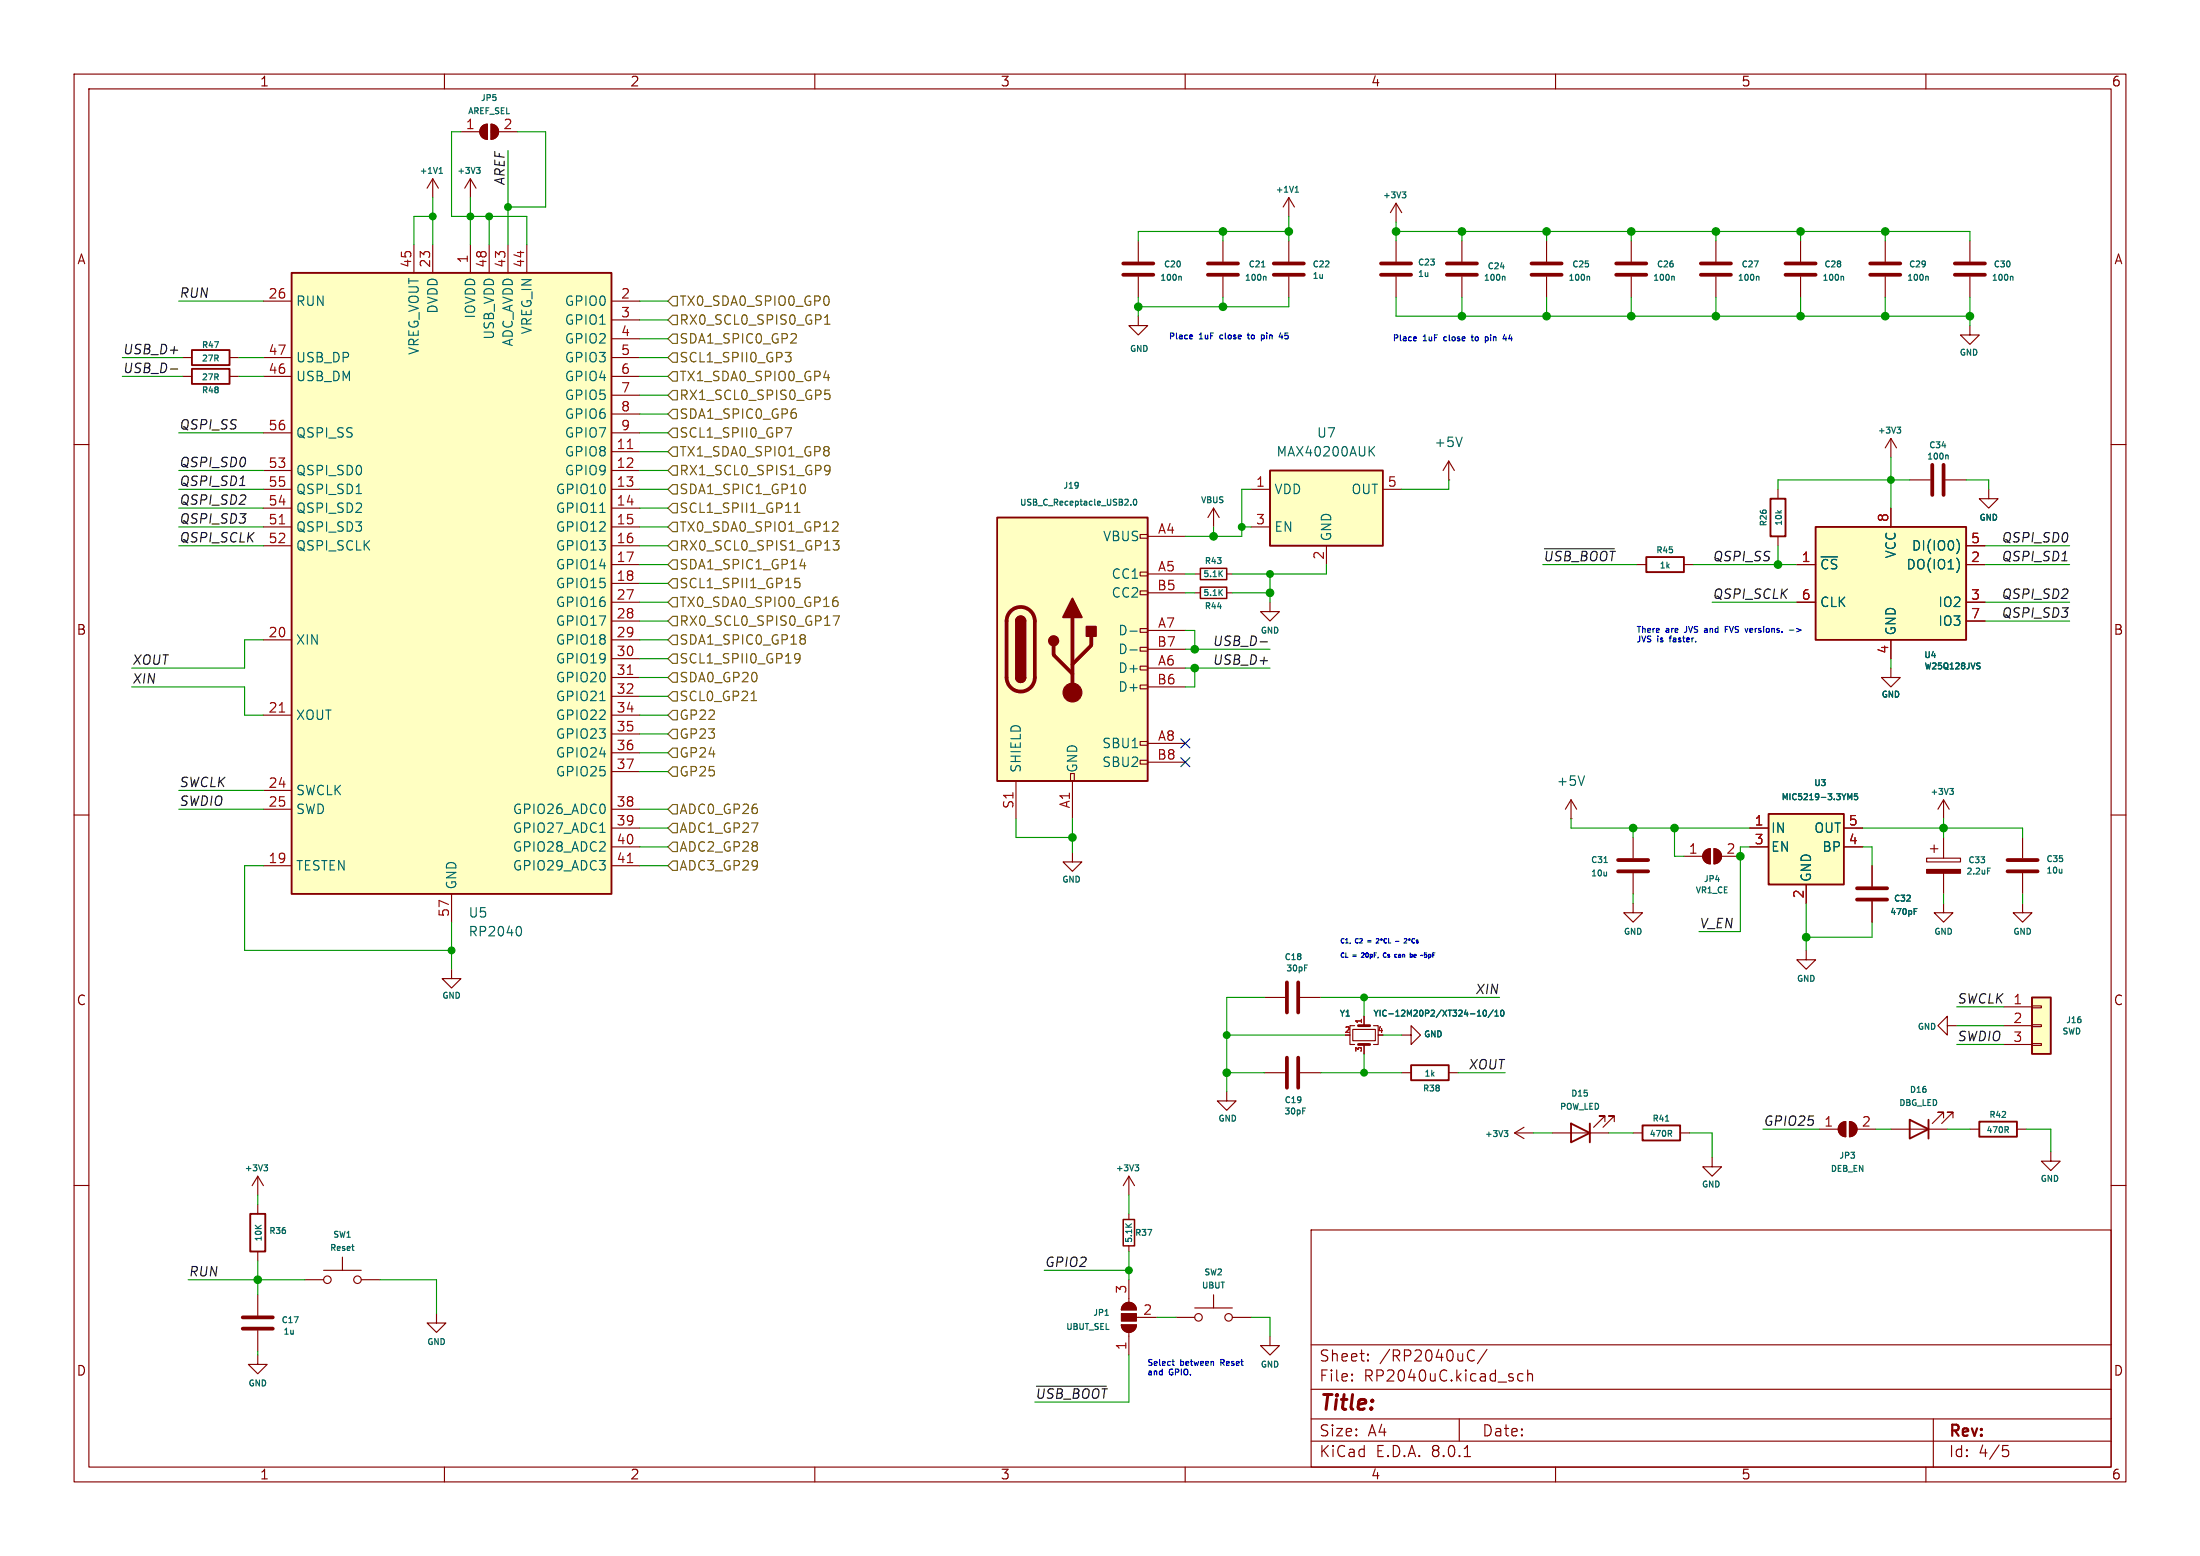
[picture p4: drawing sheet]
<svg xmlns="http://www.w3.org/2000/svg" width="297mm" height="210mm" viewBox="0 0 297 210" stroke-linecap="round" stroke-linejoin="round" font-family="sans-serif">
<g fill="none" stroke="#840000" stroke-width=".15">
<path d="M10 10h277v190h-277zM12 12h273v186h-273zM60 10v2M110 10v2M160 10v2M210 10v2M260 10v2M153.7 32.5v2.8M153.7 37.3v2.8M208.8 32.5v2.8M208.8 37.3v2.8M243.1 32.5v2.8"/>
<path d="M243.1 37.3v2.8M10 60h2M24.6 48.3h1.3M31 48.3h1.3M255.3 59.2l-.8 1.3M255.3 59.2v2.5M255.3 59.2l.7 1.3M285 60h2M221 76.2h1.2M227.3 76.2h1.3M171.4 81.3v1.3h1.3l-1.3 1.2-1.2-1.2h1.2M255.3 90.2v1.2h1.2l-1.2 1.3-1.3-1.3h1.3"/>
<path d="M10 110h2M262.4 108l-.8 1.2M262.4 108v2.5M262.4 108l.7 1.2M285 110h2M170.7 134.6h2.8M175.5 134.6h2.8M220.5 121.9v1.3h1.2l-1.2 1.3-1.3-1.3h1.3M10 160h2M204.5 152.9h2.5M204.5 152.9l1.2 .8M205.7 152.1l-1.2 .8"/>
<path d="M209.5 152.9h7.7M216.7 151.4v-.8h-.8h.8l-1.6 1.5M217.9 151.4v-.8h-.7h.7l-1.5 1.5M220.5 152.9h1.2M226.8 152.9h1.3M245.6 152.4h2.6M248.5 151.7l.3-.3h.4v2a1.02 1.02 0 0 1-1-.6 1.02 1.02 0 0 1 .3-1.1zM249.7 151.4a1.02 1.02 0 0 1 1 1 1.02 1.02 0 0 1-1 1zM250.7 152.4h2.5M265.9 152.4h1.3M272.3 152.4h1.3M285 160h2"/>
<path d="M177 166h108v32h-108zM60 198v2M110 198v2M160 198v2M177 194.5h108M177 191.5h108M177 187.5h108M177 181.5h108M182.5 186.3h.1l-.1 .1M182.5 186.3v.1M182.5 185.5v.1M182.5 185.5h.1l-.1 .1"/>
<path d="M184.7 183.6v.1M184.7 183.6h-.1l.1 .1M184.7 182.8v.1M184.7 182.8h-.1l.1 .1M197 191.5v3M197.7 196.6h.8M198.2 183.5a.52 .52 0 0 0 .8 .1M199 182.3a.52 .52 0 0 0-.8 .1M200.7 182.1l-1.2 2M205.6 185.5l-.4-.1-.3 .3v.4l.1 .2 .2 .1 .4-.1M206.2 185.5a.37 .37 0 0 1 .7 .1v.8M206.2 184.9v1.5"/>
<path d="M210 198v2M260 198v2M261 191.5v6.5M270.4 195.1h.7M270.5 195.7h.4l.3 .3v.3l-.2 .2-.5 .1"/>
</g>
<path d="M151.6 37.1h4.1M151.6 35.6h4.1M206.8 37.1h4M206.8 35.6h4M241 37.1h4.1M241 35.6h4.1M173.7 132.6v4.1M175.3 132.6v4.1" fill="none" stroke="#840000" stroke-width=".51"/>
<path d="M159.3 37.3l.2 .1v.4M214.4 37.3l.2 .1v.4M248.7 37.3l.2 .1v.4M256.1 57.7h.5l-.3 .3h.3v.3l-.2 .2h-.2M263.2 106.4h.5l-.3 .3 .3 .1v.3l-.1 .1h-.3M176.1 130.2h.4M203.1 152.6h.5l-.3 .3 .2 .1 .1 .2-.2 .2h-.2M224.8 151.3h.5M225.4 153l.3 .4M225.6 152.6l.1 .1-.1 .3M270.9 152.5l.2 .4M271.1 152.1v.1v.2" fill="none" stroke="#006464" stroke-width=".15"/>
<path d="M25.9 47.2h5.1v2.1h-5.1zM222.2 75.2h5.1v2h-5.1zM212.1 151.6l2.5 1.3-2.5 1.3zM214.6 151.6v2.6M221.7 151.9h5.1v2h-5.1zM267.2 151.4h5.1v2h-5.1z" fill="none" stroke="#840000" stroke-width=".25"/>
<g fill="#840000" stroke="#840000" stroke-width=".15">
<path d="M248.5 151.7l.3-.3h.4v2a1.02 1.02 0 0 1-1-.6 1.02 1.02 0 0 1 .3-1.1z"/>
<path d="M249.7 151.4a1.02 1.02 0 0 1 1 1 1.02 1.02 0 0 1-1 1z"/>
</g>
<path d="M245.1 71.1h20.3v15.3h-20.3z" fill="#ffffc2"/>
<path d="M245.1 71.1h20.3v15.3h-20.3z" fill="none" stroke="#840000" stroke-width=".25"/>
<path d="M242.6 76.2h2.5M255.3 68.6v2.5M265.4 76.2h2.6M265.4 73.7h2.6M242.6 81.3h2.5M255.3 86.4v2.5M265.4 81.3h2.6M265.4 83.8h2.6" fill="none" stroke="#840000" stroke-width=".15"/>
<path d="M264.2 72.8a1.49 1.49 0 0 1 0 1.9M264.5 75.9v.8M267 89.9h.2l.1 .2-.1 .2h-.2M267 89.5h.3" fill="none" stroke="#006464" stroke-width=".15"/>
<path d="M274.3 134.6h2.6v7.6h-2.6z" fill="#ffffc2"/>
<g fill="none" stroke="#840000" stroke-width=".15">
<path d="M62.2 17.8h2.6M65.1 17.1l.3-.3h.4v2a1.02 1.02 0 0 1-.9-.6 1.02 1.02 0 0 1 .2-1.1zM66.3 16.8a1.02 1.02 0 0 1 1 1 1.02 1.02 0 0 1-1 1zM67.3 17.8h2.5M58.4 24.1l-.7 1.3M58.4 24.1v2.6M58.4 24.1l.8 1.3M63.5 24.1l-.8 1.3M63.5 24.1v2.6M63.5 24.1l.8 1.3M220.2 32.5v2.8M220.2 37.3v2.8"/>
<path d="M231.6 32.5v2.8M231.6 37.3v2.8M254.5 32.5v2.8M254.5 37.3v2.8M265.9 32.5v2.8M265.9 37.3v2.8M24.6 50.8h1.3M31 50.8h1.3M265.9 43.9v1.3h1.3l-1.3 1.3-1.2-1.3h1.2M240 66v1.3M240 72.4v1.3M257.8 64.8h2.8"/>
<path d="M262.6 64.8h2.8M268.5 66v1.3h1.2l-1.2 1.3-1.3-1.3h1.3M144.8 115.1v1.2h1.2l-1.2 1.3-1.3-1.3h1.3M212.1 110.5h.1M212.1 108l-.8 1.2M212.1 108v2.5M212.1 108l.8 1.2M220.5 113v2.8M220.5 117.9v2.8M227.3 115.6h2.6M230.2 114.9l.3-.3h.4v2a1.02 1.02 0 0 1-.9-.6 1.02 1.02 0 0 1 .2-1.1zM231.4 114.6a1.02 1.02 0 0 1 1 1 1.02 1.02 0 0 1-1 1z"/>
<path d="M232.4 115.6h2.5M61 130.8v1.3h1.2l-1.2 1.3-1.3-1.3h1.3M182.6 138.9h3.1v1.6h-3.1zM182.9 138.4h-.7v2.6h.7M184.1 137.2v1.2M185.4 138.4h.7v2.6h-.7M189.2 139.7h1.3v-1.3l1.3 1.3-1.3 1.3v-1.3M262.9 138.4v-1.2l-1.3 1.2 1.3 1.3v-1.3h1.3M270.5 135.9h3.8M270.5 138.4h3.8M274.3 138.3h1.3v.3h-1.3zM274.3 135.8h1.3v.2h-1.3z"/>
<path d="M165.6 147.3v1.3h1.3l-1.3 1.3-1.3-1.3h1.3M170.7 144.8h2.8M175.5 144.8h2.8M184.1 141v1.2M189.2 144.8h1.3M195.6 144.8h1.2M255.3 152.4h7.6M262.4 150.9v-.8h-.8h.8l-1.5 1.5M263.7 150.9v-.8h-.8h.8l-1.6 1.5M270.5 141h3.8M274.3 140.8h1.3v.3h-1.3zM276.9 155.4v1.3h1.2l-1.2 1.3-1.3-1.3h1.3"/>
<path d="M34.8 162.6v1.2M34.8 168.9v1.3M58.9 177.3v1.3h1.3l-1.3 1.2-1.2-1.2h1.2"/>
</g>
<path d="M25.9 49.8h5.1v2h-5.1zM239 67.3h2v5.1h-2zM274.3 134.6h2.6v7.6h-2.6zM190.5 143.8h5.1v2h-5.1zM257.8 151.1l2.5 1.3-2.5 1.3zM260.3 151.1v2.6M33.8 163.8h2v5.1h-2z" fill="none" stroke="#840000" stroke-width=".25"/>
<g fill="none" stroke="#840000" stroke-width=".51">
<path d="M218.2 37.1h4M218.2 35.6h4M229.6 37.1h4.1M229.6 35.6h4.1M252.5 37.1h4M252.5 35.6h4M263.9 37.1h4.1M263.9 35.6h4.1M260.9 62.7v4.1M262.4 62.7v4.1M218.4 117.6h4.1M218.4 116.1h4.1"/>
<path d="M173.7 142.7v4.1M175.3 142.7v4.1"/>
</g>
<g fill="none" stroke="#006464" stroke-width=".15">
<path d="M59.3 23.4h.4M59.3 22.8l.2-.2v.8M64.3 22.6h.5l-.2 .3 .2 .1v.2l-.1 .2h-.3M225.8 37.3l.2 .1v.4M237.2 37.3l.3 .1v.4M260.1 37.3l.2 .1v.4M271.5 37.3l.2 .1v.4M262.8 61.4l.2 .1v.5M213.9 104.7l-.4 1.3M216.5 116.4h.5M216.9 117.7v.5M216.9 118.1l-.1 .1"/>
<path d="M199.5 137.1h.4M199.5 136.6l.2-.3v.8M200.3 136.4l.1-.1a.43 .43 0 0 1 .3 .4 .43 .43 0 0 1-.3 .4l-.2-.3zM201.6 136.3l-.7 1M201.8 137.1h.5M201.8 136.6l.2-.3v.8M202.7 136.4l.1-.1a.43 .43 0 0 1 .2 .4 .43 .43 0 0 1-.2 .4l-.2-.3zM175.9 149.5h.3"/>
</g>
<path d="M183.4 138.4h1.5M183.4 141h1.5" fill="none" stroke="#840000" stroke-width=".38"/>
<g fill="#840000" stroke="#840000" stroke-width=".15">
<path d="M65.1 17.1l.3-.3h.4v2a1.02 1.02 0 0 1-.9-.6 1.02 1.02 0 0 1 .2-1.1z"/>
<path d="M66.3 16.8a1.02 1.02 0 0 1 1 1 1.02 1.02 0 0 1-1 1z"/>
<path d="M230.2 114.9l.3-.3h.4v2a1.02 1.02 0 0 1-.9-.6 1.02 1.02 0 0 1 .2-1.1z"/>
<path d="M231.4 114.6a1.02 1.02 0 0 1 1 1 1.02 1.02 0 0 1-1 1z"/>
</g>
<path d="M238.8 109.9h10.1v9.5h-10.1z" fill="#ffffc2"/>
<path d="M238.8 109.9h10.1v9.5h-10.1z" fill="none" stroke="#840000" stroke-width=".25"/>
<g fill="none" stroke="#840000" stroke-width=".15">
<path d="M188.5 27.4l-.8 1.3M188.5 27.4v2.6M188.5 32.5v2.8M188.5 37.3v2.8M188.5 27.4l.7 1.3M161.3 77.5h.8M165.6 77.5h.8M161.3 80h.8M165.6 80h.8M236.2 111.8h2.6M236.2 114.3h2.6M243.8 119.4v2.5"/>
<path d="M248.9 111.8h2.6M248.9 114.3h2.6M252.7 116.8v2.8M243.8 128.3v1.2h1.3l-1.3 1.3-1.2-1.3h1.2M252.7 121.7v2.8M34.8 158.8l-.8 1.2M34.8 158.8v2.5M34.8 158.8l.8 1.2M152.4 158.8l-.8 1.2M152.4 158.8v2.5M152.4 158.8l.8 1.2M151.4 178.8h2a1.02 1.02 0 0 1-1 1 1.02 1.02 0 0 1-1-1z"/>
<path d="M151.7 176.1a1.02 1.02 0 0 1 1.1-.3 1.02 1.02 0 0 1 .6 1h-2l.1-.4zM152.4 163.8v.8M152.4 168.1v.8M152.4 172.7v3.1M152.4 179.8v3.1M153.4 177.8h2.8M171.4 180.3v1.3h1.3l-1.3 1.3-1.2-1.3h1.2"/>
</g>
<g fill="none" stroke="#006464" stroke-width=".15">
<path d="M189.3 25.9h.5l-.3 .3 .3 .1v.2l-.2 .2h-.2M164.7 77.4l.3 .4M164.7 79.9l.3 .5M165 77l-.4 .5M165 79.6l-.4 .4M249.5 107.1l.2 .6 .3-.6v.8M250.8 107.1h-.4l-.1 .4h.4l.1 .4h-.2h-.3M258.4 123h.3M258.4 122.6h.4M35.6 157.2h.5l-.2 .3 .2 .1v.3l-.1 .1h-.3M153.2 157.2h.5l-.2 .3 .2 .1v.3l-.1 .1h-.3M149.2 177.5h.4"/>
<path d="M152 165.2l.4 .4M152.8 165.2l-.5 .3"/>
</g>
<path d="M186.4 37.1h4.1M186.4 35.6h4.1M250.7 119.9h4.1M250.7 121.4h4.1" fill="none" stroke="#840000" stroke-width=".51"/>
<path d="M162.1 76.7h3.5v1.5h-3.5zM162.1 79.2h3.5v1.6h-3.5zM151.6 164.6h1.6v3.5h-1.6z" fill="none" stroke="#840000" stroke-width=".2"/>
<g fill="#840000" stroke="#840000" stroke-width=".15">
<path d="M151.4 178.8h2a1.02 1.02 0 0 1-1 1 1.02 1.02 0 0 1-1-1z"/>
<path d="M151.4 177.3h2v1h-2z"/>
<path d="M151.7 176.1a1.02 1.02 0 0 1 1.1-.3 1.02 1.02 0 0 1 .6 1h-2l.1-.4z"/>
</g>
<path d="M171.4 63.5h15.3v10.2h-15.3z" fill="#ffffc2"/>
<path d="M171.4 63.5h15.3v10.2h-15.3z" fill="none" stroke="#840000" stroke-width=".25"/>
<g fill="none" stroke="#840000" stroke-width=".15">
<path d="M165.1 32.5v2.8M165.1 37.3v2.8M174 26.7v2.5M174 32.5v2.8M174 37.3v2.8M174 26.7l-.8 1.2M174 26.7l.8 1.2M197.4 32.5v2.8M197.4 37.3v2.8M163.8 68.6l-.7 1.3M163.8 68.6v2.5M163.8 68.6l.8 1.3"/>
<path d="M168.9 66h2.5M168.9 71.1h2.5M179.1 73.7v2.5M186.7 66h2.5M195.6 64.8h.1M195.6 62.2l-.8 1.3M195.6 62.2v2.6M195.6 62.2l.7 1.3M260.1 115.8h4.6v.5h-4.6zM260.6 114.6h1M261.1 114v1.1M262.4 113v2.8"/>
<path d="M262.4 117.9v2.8M273 113v2.8M273 117.9v2.8M262.4 121.9v1.3h1.3l-1.3 1.3-1.3-1.3h1.3M273 121.9v1.3h1.3l-1.3 1.3-1.2-1.3h1.2M231.1 156.2v1.3h1.3l-1.3 1.3-1.2-1.3h1.2M34.8 174.8v2.7M34.8 179.6v2.8M41.1 172.7h2.6M43.7 171.5h5.1M46.2 169.7v1.8M48.8 172.7h2.5"/>
<path d="M158.7 177.8h2.6M161.3 176.5h5.1M163.8 174.8v1.7M166.4 177.8h2.5M34.8 182.9v1.3h1.3l-1.3 1.2-1.3-1.2h1.3"/>
<circle cx="44.2" cy="172.7" r=".51"/>
<circle cx="48.3" cy="172.7" r=".51"/>
<circle cx="161.8" cy="177.8" r=".51"/>
<circle cx="165.9" cy="177.8" r=".51"/>
</g>
<g fill="none" stroke="#006464" stroke-width=".15">
<path d="M170.3 36h.5M170.7 37.3l.2 .1v.4M174.9 25.9h.4M174.9 25.4l.2-.3v.8M202.9 37.3l.3 .1v.4M197.4 59l-.4 1.3M185 60.8l.6 .7M185.6 60.3l-.8 .7M268.3 117.5h.3M268.3 117.2h.4M278.4 117.3v.5M278.4 117.8h-.1"/>
<path d="M47.5 168.2h.3M47.7 168.8h.1"/>
</g>
<path d="M163.1 37.1h4M163.1 35.6h4M172 37.1h4M172 35.6h4M195.3 37.1h4.1M195.3 35.6h4.1M271 117.6h4.1M271 116.1h4.1M32.8 179.3h4M32.8 177.8h4" fill="none" stroke="#840000" stroke-width=".51"/>
<path d="M260.1 117.3h4.6v.6h-4.6z" fill="#840000" stroke="#840000" stroke-width=".15"/>
<path d="M39.4 36.8h43.1v83.9h-43.1z" fill="#ffffc2"/>
<path d="M39.4 36.8h43.1v83.9h-43.1z" fill="none" stroke="#840000" stroke-width=".25"/>
<g fill="none" stroke="#840000" stroke-width=".15">
<path d="M55.9 33v3.8M58.4 33v3.8M63.5 33v3.8M66 33v3.8M68.6 33v3.8M71.1 33v3.8M35.6 40.6h3.8M35.6 50.8h3.8M35.6 48.3h3.8M35.6 58.4h3.8M82.5 40.6h3.9M82.5 43.2h3.9"/>
<path d="M82.5 45.7h3.9M82.5 50.8h3.9M82.5 48.3h3.9M82.5 58.4h3.9M82.5 53.3h3.9M82.5 55.9h3.9M153.7 42.7v1.2h1.2l-1.2 1.3-1.3-1.3h1.3M35.6 63.5h3.8M35.6 66h3.8M35.6 68.6h3.8M35.6 71.1h3.8M35.6 73.7h3.8"/>
<path d="M82.5 61h3.9M82.5 63.5h3.9M82.5 66h3.9M82.5 68.6h3.9M82.5 71.1h3.9M82.5 73.7h3.9M82.5 76.2h3.9M82.5 78.7h3.9M35.6 86.4h3.8M35.6 96.5h3.8M82.5 86.4h3.9M82.5 96.5h3.9"/>
<path d="M82.5 81.3h3.9M82.5 83.8h3.9M82.5 88.9h3.9M82.5 91.4h3.9M82.5 94h3.9M82.5 99.1h3.9M35.6 116.8h3.8M35.6 106.7h3.8M35.6 109.2h3.8M82.5 116.8h3.9M82.5 109.2h3.9M82.5 101.6h3.9"/>
<path d="M82.5 104.1h3.9M82.5 111.8h3.9M82.5 114.3h3.9M61 120.7v3.8"/>
</g>
<path d="M37.7 70.7h.7M84.7 60.5h.7M37.7 96.1h.7M84.7 91h.7M84.7 116.4h.7" fill="none" stroke="#a90000" stroke-width=".15"/>
<path d="M48.1 66.6h.7M81 69.2h.7M81 94.6h.7M81 112.3h.7M70.1 125a.79 .79 0 0 1 0 1.3" fill="none" stroke="#006464" stroke-width=".15"/>
<path d="M134.6 69.9h20.3v35.5h-20.3z" fill="#ffffc2"/>
<g fill="none" stroke="#840000" stroke-width=".15">
<path d="M153.9 79.8h1v.5h-1zM153.9 77.2h1v.5h-1zM153.9 72.1h1v.5h-1zM154.9 72.4h5.1M154.9 77.5h5.1M242.6 76.2h2.5M255.3 68.6v2.5M265.4 76.2h2.6M265.4 73.7h2.6M153.9 92.5h1v.5h-1zM153.9 89.9h1v.5h-1zM153.9 87.4h1v.5h-1z"/>
<path d="M153.9 84.8h1v.5h-1zM154.9 90.2h5.1M154.9 85.1h5.1M154.9 80h5.1M154.9 92.7h5.1M154.9 87.6h5.1M242.6 81.3h2.5M255.3 86.4v2.5M265.4 81.3h2.6M265.4 83.8h2.6M137.2 105.4v5.1M144.5 104.4h.5v1h-.5z"/>
<path d="M144.8 105.4v5.1M153.9 102.6h1v.5h-1zM153.9 100.1h1v.5h-1zM154.9 100.3h5.1M154.9 102.9h5.1M236.2 111.8h2.6M236.2 114.3h2.6M243.8 119.4v2.5M248.9 111.8h2.6M248.9 114.3h2.6M252.7 116.8v2.8M184.1 137.2v1.2"/>
<path d="M252.7 121.7v2.8M184.1 141v1.2"/>
</g>
<path d="M134.6 69.9h20.3v35.5h-20.3zM137.2 91.4a.64 .64 0 0 0 .6 .7 .64 .64 0 0 0 .6-.7M137.2 83.8a.64 .64 0 0 1 .6-.6 .64 .64 0 0 1 .6 .6" fill="none" stroke="#840000" stroke-width=".25"/>
<path d="M136.4 82.5a1.91 1.91 0 0 1 2.1-.4 1.91 1.91 0 0 1 1.2 1.7v7.6a1.91 1.91 0 0 1-1.9 1.9 1.91 1.91 0 0 1-1.9-1.9v-7.6a1.9 1.9 0 0 1 .5-1.3zM142.2 87.1v1.3l2.6 2.5M144.8 83.3v10.2M147.3 85.9v1.2l-2.5 2.6" fill="none" stroke="#840000" stroke-width=".51"/>
<g fill="#840000" stroke="#840000" stroke-width=".25">
<path d="M137.2 91.4h1.2a.64 .64 0 0 1-.6 .7 .64 .64 0 0 1-.6-.7z"/>
<path d="M137.2 83.8h1.2v7.6h-1.2z"/>
<path d="M137.3 83.4a.64 .64 0 0 1 .7-.2 .64 .64 0 0 1 .4 .6h-1.2z"/>
<path d="M144.8 80.8l1.2 2.5h-2.5z"/>
<path d="M146.7 84.6h1.3v1.3h-1.3z"/>
<circle cx="142.2" cy="86.5" r=".63"/>
</g>
<circle cx="144.8" cy="93.5" r="1.27" fill="#840000" stroke="#840000" stroke-width=".15"/>
<g fill="none" stroke="#006464" stroke-width=".15">
<path d="M151.8 68.2h.5M152.3 67.5v.2M152.7 68.1v.1M153.1 67.5l.1-.1a.43 .43 0 0 1 .3 .4 .43 .43 0 0 1-.3 .4l-.2-.3zM264.2 72.8a1.49 1.49 0 0 1 0 1.9M264.5 75.9v.8M152.6 85.2h.9M152.6 87.7h.9M267 89.9h.2l.1 .2-.1 .2h-.2M267 89.5h.3M249.5 107.1l.2 .6 .3-.6v.8M250.8 107.1h-.4l-.1 .4h.4l.1 .4h-.2h-.3"/>
<path d="M199.5 137.1h.4M199.5 136.6l.2-.3v.8M200.3 136.4l.1-.1a.43 .43 0 0 1 .3 .4 .43 .43 0 0 1-.3 .4l-.2-.3zM201.6 136.3l-.7 1M201.8 137.1h.5M201.8 136.6l.2-.3v.8M202.7 136.4l.1-.1a.43 .43 0 0 1 .2 .4 .43 .43 0 0 1-.2 .4l-.2-.3zM258.4 123h.3M258.4 122.6h.4"/>
</g>
<g fill="none" stroke="#725600" stroke-width=".15">
<path d="M111.6 39.9a.79 .79 0 0 1 0 1.3M90.2 40.6l.6-.6h.6v1.3h-.6zM90.2 53.3l.6-.6h.6v1.3h-.6zM90.2 48.3l.6-.7h.6v1.3h-.6zM90.2 58.4l.6-.6h.6v1.3h-.6zM90.8 45.1h.6v1.3h-.6l-.6-.7zM90.8 42.5h.6v1.3h-.6l-.6-.6zM90.8 50.2h.6v1.2h-.6l-.6-.6zM90.8 55.2h.6v1.3h-.6l-.6-.6zM106 47.6h.8l-.4 .5 .3 .1 .1 .4-.3 .2h-.3M106 57.7h.8l-.5 1.3M107.4 45.1l.1 .2v.3l-.8 .7h.8"/>
<path d="M107.4 55.7l.1 .2v.3l-.1 .2M111.2 51h.8M111.3 43.8h.8M111.3 42.9l.4-.4v1.3M111.4 52.6h.6M111.5 53.1h.3l.3 .3-.1 .4-.2 .1h-.3M111.8 50.5v.9M90.2 66l.6-.6h.6v1.3h-.6zM90.2 71.1l.6-.6h.6v1.3h-.6zM90.2 76.2l.6-.6h.6v1.2h-.6zM90.8 62.9h.6v1.2h-.6l-.6-.6zM90.8 67.9h.6v1.3h-.6l-.6-.6z"/>
<path d="M90.8 60.3h.6v1.3h-.6l-.6-.6zM90.8 78.1h.6v1.3h-.6l-.6-.7zM90.8 73h.6v1.3h-.6l-.6-.6zM107.3 69.2h.7M107.3 68.3l.3-.4v1.3M107.3 78.6l.5-.1 .2 .3v.3l-.1 .2h-.6M107.3 78h.6M108 76.4h.8M108.3 65.3h.1a.79 .79 0 0 1 0 1.3h-.1M108.6 75.9v.9M111.4 62.9l.4-.1 .2 .1a.84 .84 0 0 1-.3 1.2h-.3M111.7 60.3l.2 .2-.2 .3 .2 .1v.4l-.2 .2"/>
<path d="M112.1 63.4l-.3 .2-.4-.1M112.5 73h.8l-.5 .5 .4 .1v.5l-.2 .1h-.5M112.6 70.4l.4 .1 .1 .3v.2l-.7 .7h.7M90.2 86.4l.6-.7h.6v1.3h-.6zM90.2 94l.6-.7h.6v1.3h-.6zM90.2 81.3l.6-.7h.6v1.3h-.6zM90.8 88.3h.6v1.2h-.6l-.6-.6zM90.8 83.2h.6v1.3h-.6l-.6-.7zM90.8 95.9h.6v1.3h-.6l-.6-.7zM90.8 98.4h.6v1.3h-.6l-.6-.6zM90.8 90.8h.6v1.3h-.6l-.6-.7zM101.4 94.6h.7"/>
<path d="M107.4 88.3l.4-.1 .1 .1a.84 .84 0 0 1-.3 1.2h-.2M108 88.8l-.2 .2-.4-.1M108.2 85.7h.3l.2 .2-.2 .3M108.2 86.2h.3M108.5 86.2l.2 .1v.4l-.1 .2h-.4M112.5 83.1h.8l-.5 1.3M112.7 81.1h.3l.1 .2v.4l-.4 .2M113 80.6l-.3 .1M90.2 104.1l.6-.6h.6v1.3h-.6zM90.2 116.8l.6-.6h.6v1.3h-.6zM90.8 108.6h.6v1.3h-.6l-.6-.7zM90.8 101h.6v1.2h-.6l-.6-.6z"/>
<path d="M90.8 111.1h.6v1.3h-.6l-.6-.6zM90.8 113.7h.6v1.2h-.6l-.6-.6z"/>
</g>
<path d="M23 49.8h1M208.5 74.1h9.4M170.1 86.6h1M139.9 187.1h9.4" fill="none" stroke="#0f0f0f" stroke-width=".15"/>
<g fill="none" stroke="#0000c2" stroke-width=".15">
<path d="M160.7 45.2h.3v.2l-.4 .1M161 45.7h-.3M168.4 45.2h.3M168.5 44.9v.7l.2 .1M170.4 45.2h.1l.2 .2-.1 .3h-.2M172.7 45.5h.5M173.1 45.2v.5M173.5 45.7h.1M173.9 44.9h-.4v.4l.1-.1M191 45.5h.2v.2h-.4M191.2 46h-.2M198.6 45.5h.3"/>
<path d="M198.7 45.2v.7l.2 .1M200.6 45.5h.1l.2 .1v.3l-.3 .1M202.9 45.7h.5M203.3 45.5v.5M203.9 45.2l-.2 .5h.5M204.1 45.5v.5M225.3 86.1h.3M227.4 85.4h.1M230.1 85.3l.3 .1M230.1 84.9h.3M230.4 85l-.3 .1M232.9 84.9h.3"/>
<path d="M232.9 84.6h.4M233.5 84.6l.3 .8M236.3 85.3l.2 .1M236.5 84.8l-.2 .1M236.6 85l-.4 .1M241.6 85h.6M242.6 84.8l.6 .2-.6 .3M184 128.6l-.2 .1M184.1 128.9l-.3 .3h.3M184.6 127h.5M184.6 127.1h.5M185.8 126.7h.2l.1 .1-.3 .5h.3"/>
<path d="M187.1 128.7a.27 .27 0 0 0-.4 .2 .27 .27 0 0 0 .4 .3M188.4 127h.5M188.8 128.8h.3v.4l-.3-.1M189.1 129l-.3 .1M189.6 126.7h.2l.1 .1M190.1 126.8h.2M190.3 126.7v.1M190.3 126.8l-.1 .1M190.3 126.8v.1M190.4 126.8h-.1M190.8 126.7a.32 .32 0 0 0-.2 .3 .32 .32 0 0 0 .2 .3M191 128.8h.1l.1 .2h-.3"/>
<path d="M191.1 129.2h-.1M192.9 128.8l.3 .1-.1 .3h-.2M158.2 183.8h.3M158.3 183.5v.7l.2 .1M164.8 183.9h.3M165.1 183.5h-.3v.8"/>
</g>
<g fill="none" stroke="#009600" stroke-width=".15">
<path d="M62.2 17.8h-1.2v11.4h10.1v3.8M69.8 17.8h3.9v10.1h-5.1M58.4 29.2h-2.5v3.8M58.4 26.7v6.3M63.5 26.7v6.3M66 29.2v3.8M68.6 20.3v12.7M165.1 31.2v1.3M174 31.2h-20.3v1.3M174 29.2v3.3M188.5 31.2h77.4v1.3M188.5 30v2.5"/>
<path d="M197.4 31.2v1.3M208.8 31.2v1.3M220.2 31.2v1.3M231.6 31.2v1.3M243.1 31.2v1.3M254.5 31.2v1.3M16.5 48.3h8.1M16.5 50.8h8.1M24.1 58.4h11.5M24.1 40.6h11.5M32.3 48.3h3.3M32.3 50.8h3.3"/>
<path d="M86.4 58.4h3.8M86.4 48.3h3.8M86.4 50.8h3.8M86.4 40.6h3.8M86.4 43.2h3.8M86.4 45.7h3.8M86.4 53.3h3.8M86.4 55.9h3.8M153.7 40.1v2.6M165.1 40.1v1.3M174 40.1v1.3h-20.3M188.5 40.1v2.6h77.4"/>
<path d="M197.4 40.1v2.6M208.8 40.1v2.6M220.2 40.1v2.6M231.6 40.1v2.6M243.1 40.1v2.6M254.5 40.1v2.6M265.9 40.1v3.8M24.1 73.7h11.5M24.1 66h11.5M24.1 71.1h11.5M24.1 63.5h11.5M24.1 68.6h11.5"/>
<path d="M86.4 76.2h3.8M86.4 73.7h3.8M86.4 66h3.8M86.4 78.7h3.8M86.4 71.1h3.8M86.4 63.5h3.8M86.4 68.6h3.8M86.4 61h3.8M160 77.5h1.3M163.8 71.1v1.3M167.6 71.1h1.3M168.9 66h-1.3v6.4h-7.6"/>
<path d="M171.4 77.5v3.8M179.1 76.2v1.3h-12.7M195.6 64.8v1.2h-6.4M208.3 76.2h12.7M228.6 76.2h14M240 73.7v2.5M255.3 61.7v6.9M257.8 64.8h-17.8v1.2M265.4 64.8h3.1v1.2M268 76.2h11.4M268 73.7h11.4M17.8 92.7h15.2v3.8h2.6"/>
<path d="M35.6 86.4h-2.6v3.8h-15.2M86.4 81.3h3.8M86.4 83.8h3.8M86.4 99.1h3.8M86.4 96.5h3.8M86.4 94h3.8M86.4 91.4h3.8M86.4 88.9h3.8M86.4 86.4h3.8M160 87.6h11.4M160 85.1h1.3v2.5M160 90.2h11.4"/>
<path d="M160 80h1.3M161.3 90.2v2.5h-1.3M166.4 80h5M231.1 81.3h11.5M255.3 88.9v1.3M268 81.3h11.4M268 83.8h11.4M24.1 109.2h11.5M24.1 106.7h11.5M35.6 116.8h-2.6v11.5h28M86.4 111.8h3.8M86.4 114.3h3.8"/>
<path d="M86.4 101.6h3.8M86.4 104.1h3.8M86.4 109.2h3.8M86.4 116.8h3.8M137.2 110.5v2.5h7.6M144.8 110.5v4.6M212.1 110.5v1.3h24.1M220.5 111.8v1.2M226.1 111.8v3.8h1.2M236.2 114.3h-1.3v11.4h-5.5M251.5 111.8h21.5v1.2M251.5 114.3h1.2v2.5"/>
<path d="M262.4 110.5v2.5M61 124.5v6.3M165.6 139.7h16M170.7 134.6h-5.1v12.7M178.3 134.6h24.1M184.1 134.6v2.6M186.7 139.7h2.5M220.5 120.7v1.2M243.8 121.9v6.4M252.7 124.5v2h-8.9M262.4 120.7v1.2M264.2 135.9h6.3"/>
<path d="M264.2 138.4h6.3M273 120.7v1.2M165.6 144.8h5.1M178.3 144.8h10.9M184.1 142.2v2.6M196.8 144.8h6.4M207 152.9h2.5M217.2 152.9h3.3M228.1 152.9h3v3.3M238 152.4h7.6M253.2 152.4h2.1M262.9 152.4h3"/>
<path d="M264.2 141h6.3M273.6 152.4h3.3v3M25.4 172.7h15.7M34.8 161.3v1.3M34.8 170.2v4.6M51.3 172.7h7.6v4.6M141 171.5h11.4M152.4 161.3v2.5M152.4 168.9v3.8M156.2 177.8h2.5M168.9 177.8h2.5v2.5M34.8 182.4v.5"/>
<path d="M152.4 182.9v6.3h-12.7"/>
</g>
<path d="M159.4 99.7l1.2 1.2M160.6 99.7l-1.2 1.2M159.4 102.3l1.2 1.2M160.6 102.3l-1.2 1.2" fill="none" stroke="#000084" stroke-width=".15"/>
<g fill="#009600" stroke="#009600" stroke-width=".15">
<circle cx="184.1" cy="134.6" r=".46"/>
<circle cx="184.1" cy="144.8" r=".46"/>
<circle cx="220.5" cy="111.8" r=".51"/>
<circle cx="220.2" cy="31.2" r=".51"/>
<circle cx="188.5" cy="31.2" r=".51"/>
<circle cx="197.4" cy="31.2" r=".51"/>
<circle cx="208.8" cy="31.2" r=".51"/>
<circle cx="208.8" cy="42.7" r=".51"/>
<circle cx="220.2" cy="42.7" r=".51"/>
<circle cx="197.4" cy="42.7" r=".51"/>
<circle cx="254.5" cy="31.2" r=".51"/>
<circle cx="243.1" cy="31.2" r=".51"/>
<circle cx="254.5" cy="42.7" r=".51"/>
<circle cx="243.1" cy="42.7" r=".51"/>
<circle cx="231.6" cy="42.7" r=".51"/>
<circle cx="231.6" cy="31.2" r=".51"/>
<circle cx="265.9" cy="42.7" r=".51"/>
<circle cx="235" cy="115.6" r=".51"/>
<circle cx="243.8" cy="126.5" r=".51"/>
<circle cx="226.1" cy="111.8" r=".51"/>
<circle cx="161.3" cy="90.2" r=".51"/>
<circle cx="240" cy="76.2" r=".51"/>
<circle cx="255.3" cy="64.8" r=".46"/>
<circle cx="262.4" cy="111.8" r=".51"/>
<circle cx="153.7" cy="41.4" r=".51"/>
<circle cx="165.1" cy="41.4" r=".51"/>
<circle cx="163.8" cy="72.4" r=".51"/>
<circle cx="171.4" cy="77.5" r=".46"/>
<circle cx="161.3" cy="87.6" r=".51"/>
<circle cx="171.5" cy="80" r=".51"/>
<circle cx="174" cy="31.2" r=".51"/>
<circle cx="165.1" cy="31.2" r=".51"/>
<circle cx="167.6" cy="71.1" r=".46"/>
<circle cx="68.6" cy="27.9" r=".46"/>
<circle cx="66" cy="29.2" r=".46"/>
<circle cx="63.5" cy="29.2" r=".46"/>
<circle cx="58.4" cy="29.2" r=".46"/>
<circle cx="144.8" cy="113" r=".51"/>
<circle cx="165.6" cy="139.7" r=".46"/>
<circle cx="152.4" cy="171.5" r=".46"/>
<circle cx="61" cy="128.3" r=".46"/>
<circle cx="165.6" cy="144.8" r=".51"/>
<circle cx="34.8" cy="172.7" r=".51"/>
</g>
<text font-size="2.8" fill="#840000" x="178" y="190.9">Title:</text>
<g font-size="2.1" fill="#840000">
<text x="178" y="184">Sheet:</text>
<text x="186.2" y="184">/RP2040uC/</text>
<text x="178" y="186.7">File:</text>
<text x="184.1" y="186.7">RP2040uC.kicad_sch</text>
<text x="178" y="196.9">KiCad</text>
<text x="178" y="194.1">Size:</text>
<text x="184.7" y="194.1">A4</text>
<text x="185.7" y="196.9">E.D.A.</text>
<text x="193.3" y="196.9">8.0.1</text>
<text x="200" y="194.1">Date:</text>
<text x="263" y="194.3">Rev:</text>
<text x="263" y="196.9">Id:</text>
<text x="267.1" y="196.9">4/5</text>
</g>
<g font-size="1.8" fill="#840000">
<text x="35" y="11.9">1</text>
<text x="85" y="11.9">2</text>
<text x="135" y="11.9">3</text>
<text x="185" y="11.9">4</text>
<text x="235" y="11.9">5</text>
<text x="285" y="11.9">6</text>
<text x="10.3" y="35.9">A</text>
<text x="285.3" y="35.9">A</text>
<text x="10.3" y="85.9">B</text>
<text x="285.3" y="85.9">B</text>
<text x="10.3" y="135.9">C</text>
<text x="285.3" y="135.9">C</text>
<text x="10.3" y="185.9">D</text>
<text x="285.3" y="185.9">D</text>
<text x="35" y="199.9">1</text>
<text x="85" y="199.9">2</text>
<text x="135" y="199.9">3</text>
<text x="185" y="199.9">4</text>
<text x="235" y="199.9">5</text>
<text x="285" y="199.9">6</text>
</g>
<g font-size="1.8" fill="#a90000">
<text x="62.8" y="17.5">1</text>
<text x="67.9" y="17.5">2</text>
<text x="63.2" y="35.6" transform="rotate(-90 63.2 35.6)">1</text>
<text x="36.2" y="40.4">26</text>
<text x="55.6" y="36.2" transform="rotate(-90 55.6 36.2)">45</text>
<text x="58.2" y="36.2" transform="rotate(-90 58.2 36.2)">23</text>
<text x="65.8" y="36.2" transform="rotate(-90 65.8 36.2)">48</text>
<text x="68.3" y="36.2" transform="rotate(-90 68.3 36.2)">43</text>
<text x="70.9" y="36.2" transform="rotate(-90 70.9 36.2)">44</text>
<text x="83.7" y="40.4">2</text>
<text x="83.7" y="42.9">3</text>
<text x="83.7" y="45.5">4</text>
<text x="36.2" y="50.5">46</text>
<text x="36.2" y="48">47</text>
<text x="83.7" y="48">5</text>
<text x="83.7" y="50.5">6</text>
<text x="83.7" y="53.1">7</text>
<text x="36.2" y="58.2">56</text>
<text x="83.7" y="55.6">8</text>
<text x="83.7" y="58.2">9</text>
<text x="36.2" y="63.2">53</text>
<text x="36.2" y="65.8">55</text>
<text x="83.1" y="60.7">11</text>
<text x="83.1" y="63.2">12</text>
<text x="83.1" y="65.8">13</text>
<text x="169.5" y="65.8">1</text>
<text x="187.3" y="65.8">5</text>
<text x="36.2" y="70.9">51</text>
<text x="36.2" y="68.3">54</text>
<text x="83.1" y="68.3">14</text>
<text x="83.1" y="70.9">15</text>
<text x="169.5" y="70.9">3</text>
<text x="255" y="70.6" transform="rotate(-90 255 70.6)">8</text>
<text x="36.2" y="73.4">52</text>
<text x="83.1" y="73.4">16</text>
<text x="83.1" y="75.9">17</text>
<text x="156.2" y="72.1">A4</text>
<text x="156.2" y="77.2">A5</text>
<text x="178.8" y="75.6" transform="rotate(-90 178.8 75.6)">2</text>
<text x="243.1" y="75.9">1</text>
<text x="266" y="75.9">2</text>
<text x="266" y="73.4">5</text>
<text x="83.1" y="78.5">18</text>
<text x="83.1" y="81">27</text>
<text x="83.1" y="83.6">28</text>
<text x="156.1" y="79.8">B5</text>
<text x="243.1" y="81">6</text>
<text x="266" y="81">3</text>
<text x="266" y="83.6">7</text>
<text x="36.2" y="86.1">20</text>
<text x="83.1" y="86.1">29</text>
<text x="83.1" y="88.6">30</text>
<text x="156.1" y="87.4">B7</text>
<text x="156.2" y="89.9">A6</text>
<text x="156.2" y="84.8">A7</text>
<text x="255" y="88.3" transform="rotate(-90 255 88.3)">4</text>
<text x="83.1" y="91.2">31</text>
<text x="83.1" y="93.7">32</text>
<text x="156.1" y="92.5">B6</text>
<text x="36.2" y="96.3">21</text>
<text x="83.1" y="96.3">34</text>
<text x="83.1" y="98.8">35</text>
<text x="83.1" y="101.3">36</text>
<text x="156.2" y="100.1">A8</text>
<text x="36.2" y="106.4">24</text>
<text x="83.1" y="103.9">37</text>
<text x="156.1" y="102.6">B8</text>
<text x="36.2" y="109">25</text>
<text x="83.1" y="109">38</text>
<text x="83.1" y="111.5">39</text>
<text x="136.9" y="109.3" transform="rotate(-90 136.9 109.3)">S1</text>
<text x="144.5" y="109.2" transform="rotate(-90 144.5 109.2)">A1</text>
<text x="236.8" y="111.5">1</text>
<text x="249.5" y="111.5">5</text>
<text x="36.2" y="116.6">19</text>
<text x="83.1" y="114">40</text>
<text x="83.1" y="116.6">41</text>
<text x="227.9" y="115.3">1</text>
<text x="233" y="115.3">2</text>
<text x="236.8" y="114">3</text>
<text x="249.5" y="114">4</text>
<text x="60.7" y="123.9" transform="rotate(-90 60.7 123.9)">57</text>
<text x="243.6" y="121.4" transform="rotate(-90 243.6 121.4)">2</text>
<text x="271.7" y="138.2">2</text>
<text x="271.7" y="140.7">3</text>
<text x="246.2" y="152.1">1</text>
<text x="251.3" y="152.1">2</text>
<text x="152.1" y="174.7" transform="rotate(-90 152.1 174.7)">3</text>
<text x="154.2" y="177.5">2</text>
<text x="152.1" y="182.3" transform="rotate(-90 152.1 182.3)">1</text>
</g>
<g font-size="1.8" fill="#0f0f0f">
<text x="68.2" y="25.1" transform="rotate(-90 68.2 25.1)">AREF</text>
<text x="24.1" y="40.3">RUN</text>
<text x="16.5" y="47.9">USB_D+</text>
<text x="16.5" y="50.5">USB_D-</text>
<text x="24.1" y="58.1">QSPI_SS</text>
<text x="24.1" y="65.7">QSPI_SD1</text>
<text x="24.1" y="63.2">QSPI_SD0</text>
<text x="24.1" y="68.2">QSPI_SD2</text>
<text x="24.1" y="70.8">QSPI_SD3</text>
<text x="24.1" y="73.3">QSPI_SCLK</text>
<text x="208.3" y="75.9">~{USB_BOOT}</text>
<text x="231.1" y="75.9">QSPI_SS</text>
<text x="270.1" y="73.3">QSPI_SD0</text>
<text x="270.1" y="75.9">QSPI_SD1</text>
<text x="231.1" y="80.9">QSPI_SCLK</text>
<text x="270.1" y="80.9">QSPI_SD2</text>
<text x="270.1" y="83.5">QSPI_SD3</text>
<text x="17.8" y="89.8">XOUT</text>
<text x="163.6" y="89.8">USB_D+</text>
<text x="163.6" y="87.3">USB_D-</text>
<text x="17.8" y="92.4">XIN</text>
<text x="24.1" y="106.3">SWCLK</text>
<text x="24.1" y="108.9">SWDIO</text>
<text x="229.4" y="125.4">V_EN</text>
<text x="199.1" y="134.3">XIN</text>
<text x="264.2" y="135.5">SWCLK 1</text>
<text x="264.2" y="140.6">SWDIO</text>
<text x="198.2" y="144.4">XOUT</text>
<text x="238" y="152.1">GPIO25</text>
<text x="25.4" y="172.4">RUN</text>
<text x="141" y="171.1">GPIO2</text>
<text x="139.7" y="188.9">~{USB_BOOT}</text>
</g>
<g font-size="1.8" fill="#006464">
<text x="39.9" y="41.5">RUN</text>
<text x="76.2" y="41.5">GPIO0</text>
<text x="59.3" y="42.4" transform="rotate(-90 59.3 42.4)">DVDD</text>
<text x="64.4" y="43.1" transform="rotate(-90 64.4 43.1)">IOVDD</text>
<text x="66.9" y="45.9" transform="rotate(-90 66.9 45.9)">USB_VDD</text>
<text x="69.4" y="46.9" transform="rotate(-90 69.4 46.9)">ADC_AVDD</text>
<text x="72" y="45.2" transform="rotate(-90 72 45.2)">VREG_IN</text>
<text x="76.2" y="44">GPIO1</text>
<text x="76.2" y="46.6">GPIO2</text>
<text x="39.9" y="51.7">USB_DM</text>
<text x="39.9" y="49.1">USB_DP</text>
<text x="56.7" y="48" transform="rotate(-90 56.7 48)">VREG_VOUT</text>
<text x="76.2" y="49.1">GPIO3</text>
<text x="76.2" y="51.7">GPIO4</text>
<text x="39.9" y="59.3">QSPI_SS</text>
<text x="76.2" y="54.2">GPIO5</text>
<text x="76.2" y="56.7">GPIO6</text>
<text x="76.2" y="59.3">GPIO7</text>
<text x="177.7" y="59.3">U7</text>
<text x="39.9" y="64.4">QSPI_SD0</text>
<text x="76.2" y="61.8">GPIO8</text>
<text x="76.2" y="64.4">GPIO9</text>
<text x="172.2" y="61.8">MAX40200AUK</text>
<text x="193.5" y="60.6">+5V</text>
<text x="39.9" y="72">QSPI_SD3</text>
<text x="39.9" y="69.4">QSPI_SD2</text>
<text x="39.9" y="66.9">QSPI_SD1</text>
<text x="74.9" y="66.9">GPIO10</text>
<text x="74.9" y="69.4">GPIO11</text>
<text x="74.9" y="72">GPIO12</text>
<text x="172" y="66.9">VDD</text>
<text x="172" y="72">EN</text>
<text x="182.4" y="66.9">OUT</text>
<text x="39.9" y="74.5">QSPI_SCLK</text>
<text x="74.9" y="74.5">GPIO13</text>
<text x="74.9" y="77.1">GPIO14</text>
<text x="148.8" y="73.3">VBUS</text>
<text x="179.9" y="73.2" transform="rotate(-90 179.9 73.2)">GND</text>
<text x="245.6" y="77.1">~{CS}</text>
<text x="256.1" y="75.5" transform="rotate(-90 256.1 75.5)">VCC</text>
<text x="257.3" y="77.1">DO(IO1)</text>
<text x="258" y="74.5">DI(IO0)</text>
<text x="74.9" y="79.6">GPIO15</text>
<text x="74.9" y="82.1">GPIO16</text>
<text x="150" y="78.3">CC1</text>
<text x="150" y="80.9">CC2</text>
<text x="245.6" y="82.1">CLK</text>
<text x="261.6" y="82.1">IO2</text>
<text x="39.9" y="87.2">XIN</text>
<text x="74.9" y="84.7">GPIO17</text>
<text x="74.9" y="87.2">GPIO18</text>
<text x="74.9" y="89.8">GPIO19</text>
<text x="150.9" y="86">D-</text>
<text x="150.9" y="88.5">D-</text>
<text x="256.1" y="85.9" transform="rotate(-90 256.1 85.9)">GND</text>
<text x="261.6" y="84.7">IO3</text>
<text x="74.9" y="92.3">GPIO20</text>
<text x="74.9" y="94.8">GPIO21</text>
<text x="150.9" y="91">D+</text>
<text x="150.9" y="93.6">D+</text>
<text x="39.9" y="97.4">XOUT</text>
<text x="74.9" y="97.4">GPIO22</text>
<text x="74.9" y="99.9">GPIO23</text>
<text x="148.7" y="101.2">SBU1</text>
<text x="39.9" y="107.5">SWCLK</text>
<text x="74.9" y="102.5">GPIO24</text>
<text x="74.9" y="105">GPIO25</text>
<text x="138" y="104.4" transform="rotate(-90 138 104.4)">SHIELD</text>
<text x="145.6" y="104.4" transform="rotate(-90 145.6 104.4)">GND</text>
<text x="148.7" y="103.7">SBU2</text>
<text x="210.1" y="106.3">+5V</text>
<text x="39.9" y="110.1">SWD</text>
<text x="69.1" y="110.1">GPIO26_ADC0</text>
<text x="69.1" y="112.6">GPIO27_ADC1</text>
<text x="239" y="112.6">IN</text>
<text x="244.8" y="112.6">OUT</text>
<text x="39.9" y="117.7">TESTEN</text>
<text x="69.1" y="115.2">GPIO28_ADC2</text>
<text x="69.1" y="117.7">GPIO29_ADC3</text>
<text x="239" y="115.2">EN</text>
<text x="244.7" y="119.1" transform="rotate(-90 244.7 119.1)">GND</text>
<text x="245.9" y="115.2">BP</text>
<text x="61.8" y="120.1" transform="rotate(-90 61.8 120.1)">GND</text>
<text x="63.2" y="124.1">U5</text>
<text x="63.2" y="126.6">RP2040</text>
</g>
<g font-size="1.8" fill="#725600">
<text x="91.6" y="41.5">TX0_SDA0_SPIO0_GP0</text>
<text x="91.6" y="46.6">SDA1_SPIC0_GP2</text>
<text x="91.6" y="44">RX0_SCL0_SPIS0_GP1</text>
<text x="91.6" y="51.7">TX1_SDA0_SPIO0_GP4</text>
<text x="91.6" y="49.1">SCL1_SPII0_GP3</text>
<text x="91.6" y="54.2">RX1_SCL0_SPIS0_GP5</text>
<text x="91.6" y="56.7">SDA1_SPIC0_GP6</text>
<text x="91.6" y="59.3">SCL1_SPII0_GP7</text>
<text x="91.6" y="64.4">RX1_SCL0_SPIS1_GP9</text>
<text x="91.6" y="61.8">TX1_SDA0_SPIO1_GP8</text>
<text x="91.6" y="66.9">SDA1_SPIC1_GP10</text>
<text x="91.6" y="72">TX0_SDA0_SPIO1_GP12</text>
<text x="91.6" y="69.4">SCL1_SPII1_GP11</text>
<text x="91.6" y="77.1">SDA1_SPIC1_GP14</text>
<text x="91.6" y="74.5">RX0_SCL0_SPIS1_GP13</text>
<text x="91.6" y="82.1">TX0_SDA0_SPIO0_GP16</text>
<text x="91.6" y="79.6">SCL1_SPII1_GP15</text>
<text x="91.6" y="89.8">SCL1_SPII0_GP19</text>
<text x="91.6" y="84.7">RX0_SCL0_SPIS0_GP17</text>
<text x="91.6" y="87.2">SDA1_SPIC0_GP18</text>
<text x="91.6" y="92.3">SDA0_GP20</text>
<text x="91.6" y="94.8">SCL0_GP21</text>
<text x="91.6" y="97.4">GP22</text>
<text x="91.6" y="99.9">GP23</text>
<text x="91.6" y="105">GP25</text>
<text x="91.6" y="102.5">GP24</text>
<text x="91.6" y="110.1">ADC0_GP26</text>
<text x="91.6" y="112.6">ADC1_GP27</text>
<text x="91.6" y="115.2">ADC2_GP28</text>
<text x="91.6" y="117.7">ADC3_GP29</text>
</g>
<g font-size="1.1" fill="#006464">
<text x="63.1" y="15.6">AREF_SEL</text>
<text x="64.8" y="13.8">JP5</text>
<text x="56.5" y="23.7">+1V1</text>
<text x="61.6" y="23.7">+3V3</text>
<text x="172.1" y="26.2">+1V1</text>
<text x="186.6" y="27">+3V3</text>
<text x="156.5" y="38.1">100n</text>
<text x="157" y="36.3">C20</text>
<text x="167.9" y="38.1">100n</text>
<text x="168.5" y="36.3">C21</text>
<text x="177.1" y="37.8">1u</text>
<text x="177.1" y="36.3">C22</text>
<text x="191.3" y="37.6">1u</text>
<text x="191.3" y="36">C23</text>
<text x="200.2" y="38.1">100n</text>
<text x="200.7" y="36.5">C24</text>
<text x="211.6" y="38.1">100n</text>
<text x="212.1" y="36.3">C25</text>
<text x="223.1" y="38.1">100n</text>
<text x="223.6" y="36.3">C26</text>
<text x="234.5" y="38.1">100n</text>
<text x="235" y="36.3">C27</text>
<text x="245.9" y="38.1">100n</text>
<text x="246.2" y="36.3">C28</text>
<text x="257.4" y="38.1">100n</text>
<text x="257.6" y="36.3">C29</text>
<text x="268.8" y="38.1">100n</text>
<text x="269" y="36.3">C30</text>
<text x="27.1" y="47.2">R47</text>
<text x="152.4" y="47.7">GND</text>
<text x="27.1" y="49">27R</text>
<text x="27.1" y="53.3">R48</text>
<text x="27.1" y="51.5">27R</text>
<text x="264.4" y="48.2">GND</text>
<text x="253.4" y="58.7">+3V3</text>
<text x="260" y="62.2">100n</text>
<text x="260.3" y="60.7">C34</text>
<text x="137.6" y="68.4">USB_C_Receptacle_USB2.0</text>
<text x="143.4" y="66.2">J19</text>
<text x="162" y="68.1">VBUS</text>
<text x="238.7" y="71.2" transform="rotate(-90 238.7 71.2)">R26</text>
<text x="240.8" y="71.1" transform="rotate(-90 240.8 71.1)">10k</text>
<text x="267.1" y="70.5">GND</text>
<text x="162.5" y="76.3">R43</text>
<text x="223.5" y="74.9">R45</text>
<text x="223.9" y="76.9">1k</text>
<text x="162.3" y="78.1">5.1K</text>
<text x="162.3" y="80.6">5.1K</text>
<text x="162.5" y="82.4">R44</text>
<text x="170.1" y="85.7">GND</text>
<text x="259.7" y="89">U4</text>
<text x="253.9" y="94.4">GND</text>
<text x="259.7" y="90.5">W25Q128JVS</text>
<text x="244.8" y="106.3">U3</text>
<text x="260.5" y="107.5">+3V3</text>
<text x="240.4" y="108.2">MIC5219-3.3YM5</text>
<text x="143.3" y="119.3">GND</text>
<text x="214.7" y="116.7">C31</text>
<text x="214.7" y="118.5">10u</text>
<text x="229.9" y="119.2">JP4</text>
<text x="265.4" y="118.2">2.2uF</text>
<text x="265.6" y="116.7">C33</text>
<text x="276.1" y="116.6">C35</text>
<text x="276.1" y="118.1">10u</text>
<text x="228.8" y="120.8">VR1_CE</text>
<text x="255.1" y="123.7">470pF</text>
<text x="255.6" y="121.9">C32</text>
<text x="173.3" y="129.8">C18</text>
<text x="173.5" y="131.3">30pF</text>
<text x="219.1" y="126.4">GND</text>
<text x="261" y="126.4">GND</text>
<text x="271.7" y="126.4">GND</text>
<text x="59.6" y="135">GND</text>
<text x="180.7" y="137.4">Y1</text>
<text x="185.3" y="137.4">YIC-12M20P2/XT324-10/10</text>
<text x="242.5" y="132.7">GND</text>
<text x="192.1" y="140.2">GND</text>
<text x="258.8" y="139.2">GND</text>
<text x="278.3" y="139.8">SWD</text>
<text x="278.8" y="138.3">J16</text>
<text x="173.3" y="149.1">C19</text>
<text x="192" y="147.5">R38</text>
<text x="192.2" y="145.5">1k</text>
<text x="210.5" y="150">POW_LED</text>
<text x="212" y="148.2">D15</text>
<text x="256.3" y="149.5">DBG_LED</text>
<text x="257.7" y="147.7">D16</text>
<text x="164.4" y="151.6">GND</text>
<text x="173.3" y="150.6">30pF</text>
<text x="200.4" y="153.7">+3V3</text>
<text x="222.6" y="153.6">470R</text>
<text x="223" y="151.6">R41</text>
<text x="268.1" y="153.1">470R</text>
<text x="268.4" y="151.1">R42</text>
<text x="32.9" y="158.3">+3V3</text>
<text x="150.5" y="158.3">+3V3</text>
<text x="229.6" y="160.5">GND</text>
<text x="247" y="158.4">DEB_EN</text>
<text x="248.2" y="156.6">JP3</text>
<text x="275.4" y="159.7">GND</text>
<text x="35.5" y="167.7" transform="rotate(-90 35.5 167.7)">10K</text>
<text x="36.2" y="166.7">R36</text>
<text x="44.9" y="167.3">SW1</text>
<text x="153" y="167.9" transform="rotate(-90 153 167.9)">5.1K</text>
<text x="153.1" y="167">R37</text>
<text x="44.4" y="169">Reset</text>
<text x="162.5" y="172.3">SW2</text>
<text x="37.9" y="178.8">C17</text>
<text x="143.8" y="179.7">UBUT_SEL</text>
<text x="147.5" y="177.8">JP1</text>
<text x="162.1" y="174.1">UBUT</text>
<text x="38.1" y="180.3">1u</text>
<text x="57.6" y="181.7">GND</text>
<text x="170.1" y="184.8">GND</text>
<text x="33.4" y="187.3">GND</text>
</g>
<g font-size="1.1" fill="#0000c2">
<text x="157.7" y="45.9">Place</text>
<text x="162" y="45.9">1uF</text>
<text x="165" y="45.9">close</text>
<text x="169.1" y="45.9">to</text>
<text x="171.2" y="45.9">pin</text>
<text x="173.9" y="45.9">45</text>
<text x="188" y="46.1">Place</text>
<text x="192.2" y="46.1">1uF</text>
<text x="195.3" y="46.1">close</text>
<text x="199.3" y="46.1">to</text>
<text x="201.4" y="46.1">pin</text>
<text x="220.9" y="85.5">There</text>
<text x="220.9" y="86.7">JVS</text>
<text x="223.8" y="86.7">is</text>
<text x="225" y="85.5">are</text>
<text x="225.8" y="86.7">faster.</text>
<text x="227.8" y="85.5">JVS</text>
<text x="230.7" y="85.5">and</text>
<text x="233.8" y="85.5">FVS</text>
<text x="236.9" y="85.5">versions.</text>
<text x="154.8" y="184.4">Select</text>
<text x="154.8" y="185.7">and</text>
<text x="157.9" y="185.7">GPIO.</text>
<text x="159.4" y="184.4">between</text>
<text x="165.1" y="184.4">Reset</text>
</g>
<g font-size="1.1" fill="#a90000">
<text x="181.4" y="139.4">2</text>
<text x="183.9" y="142.1" transform="rotate(-90 183.9 142.1)">3</text>
<text x="183.9" y="138.3" transform="rotate(-90 183.9 138.3)">1</text>
<text x="185.9" y="139.4">4</text>
</g>
<g font-size=".8" fill="#0000c2">
<text x="180.8" y="127.4">C1,</text>
<text x="180.8" y="129.3">CL</text>
<text x="182.7" y="129.3">=</text>
<text x="183.1" y="127.4">C2</text>
<text x="184.3" y="129.3">20pF,</text>
<text x="186.6" y="127.4">2*CL</text>
<text x="187.5" y="129.3">Cs</text>
<text x="189.4" y="129.3">can</text>
<text x="189.5" y="127.4">-</text>
<text x="191" y="127.4">2*Cs</text>
<text x="191.8" y="129.3">be</text>
<text x="193.7" y="129.3">~5pF</text>
</g>
</svg>
